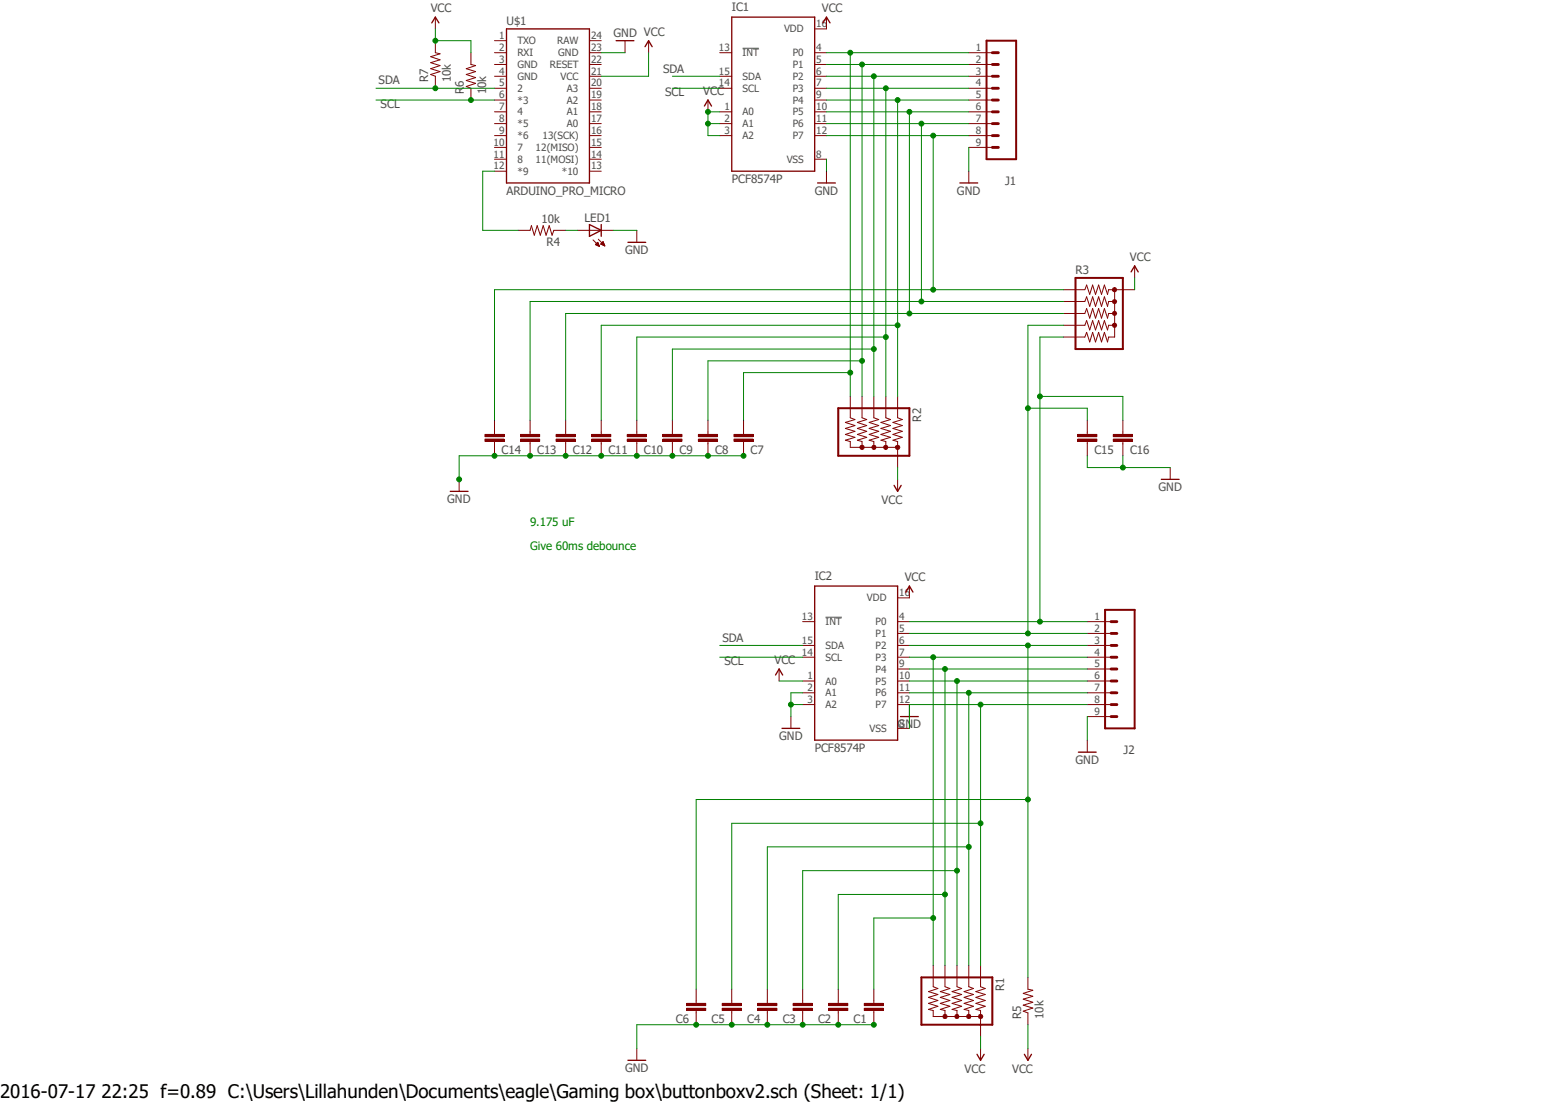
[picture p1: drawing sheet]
<svg xmlns="http://www.w3.org/2000/svg" width="297mm" height="210mm" viewBox="0 0 297 210" stroke-linecap="round" stroke-linejoin="round" font-family="sans-serif">
<path d="M71.4 0l154.2 205M225.6 0l-154.2 205" fill="none" stroke="#fff" stroke-width=".19"/>
<path d="M141.4 9.2h3.1M157.2 117.5h3.1" fill="none" stroke="#505050" stroke-width=".19"/>
<path d="M96.4 5.5h15.8v29.3h-15.8zM117.3 7.7h3.4M122.8 8.9l.7-1.2 .7 1.2" fill="none" stroke="#800000" stroke-width=".25"/>
<g fill="none" stroke="#800000" stroke-width=".19">
<path d="M94.1 16.8h2.3M94.1 19h2.3M94.1 14.5h2.3M94.1 10h2.3M94.1 7.7h2.3M94.1 12.3h2.3M112.2 16.8h2.3M112.2 19h2.3M112.2 14.5h2.3M112.2 10h2.3M112.2 7.7h2.3M112.2 12.3h2.3"/>
<path d="M119 7.7v2.3M123.5 7.7v2.3M94.1 21.3h2.3M94.1 23.5h2.3M94.1 25.8h2.3M94.1 28.1h2.3M94.1 30.3h2.3M94.1 32.6h2.3M112.2 21.3h2.3M112.2 23.5h2.3M112.2 25.8h2.3M112.2 28.1h2.3"/>
<path d="M112.2 30.3h2.3M112.2 32.6h2.3M177.7 186.1v1.8l.9 .3-1.8 .6 1.8 .6-1.8 .5 1.8 .6-1.8 .6 1.8 .5-1.8 .6 .9 .2v1.1h9M179.9 186.1v1.8l.9 .3-1.8 .6 1.8 .6-1.8 .5 1.8 .6-1.8 .6 1.8 .5-1.8 .6 .9 .2v1.1M182.2 186.1v1.8l.9 .3-1.8 .6 1.8 .6-1.8 .5 1.8 .6-1.8 .6 1.8 .5-1.8 .6 .9 .2v1.1M184.4 186.1v1.8l.9 .3-1.7 .6 1.7 .6-1.7 .5 1.7 .6-1.7 .6 1.7 .5-1.7 .6 .8 .2v1.1M186.7 186.1v1.8l.9 .3-1.8 .6 1.8 .6-1.8 .5 1.8 .6-1.8 .6 1.8 .5-1.8 .6 .9 .2v2.7"/>
</g>
<path d="M175.4 186.1h13.5v9h-13.5z" fill="none" stroke="#800000" stroke-width=".38"/>
<path d="M186.4 193.3l.3-.2 .3 .2 .1 .2-.1 .3h-.6l-.1-.3h.4h-.4z" fill-rule="evenodd" fill="#800000"/>
<path d="M186.4 193.3l.3-.2 .3 .2 .1 .2-.1 .3h-.6l-.1-.3h.4h-.4z" fill="none" stroke="#800000" stroke-width=".19"/>
<path d="M184.2 193.3l.2-.2 .3 .2v.5h-.5l-.2-.3h.5h-.5z" fill-rule="evenodd" fill="#800000"/>
<path d="M184.2 193.3l.2-.2 .3 .2v.5h-.5l-.2-.3h.5h-.5z" fill="none" stroke="#800000" stroke-width=".19"/>
<path d="M181.9 193.3l.3-.2 .3 .2 .1 .2-.1 .3h-.6l-.1-.3h.4h-.4z" fill-rule="evenodd" fill="#800000"/>
<path d="M181.9 193.3l.3-.2 .3 .2 .1 .2-.1 .3h-.6l-.1-.3h.4h-.4z" fill="none" stroke="#800000" stroke-width=".19"/>
<path d="M179.6 193.3l.3-.2 .3 .2 .1 .2-.1 .3h-.6l-.1-.3h.5h-.5z" fill-rule="evenodd" fill="#800000"/>
<path d="M161.9 77.7v1.8l.9 .4-1.8 .5 1.8 .6-1.8 .6 1.8 .5-1.8 .6 1.8 .6-1.8 .5 .9 .3v1.1h9M164.1 77.7v1.8l.9 .4-1.8 .5 1.8 .6-1.8 .6 1.8 .5-1.8 .6 1.8 .6-1.8 .5 .9 .3v1.1M166.4 77.7v1.8l.9 .4-1.8 .5 1.8 .6-1.8 .6 1.8 .5-1.8 .6 1.8 .6-1.8 .5 .9 .3v1.1M168.7 77.7v1.8l.8 .4-1.8 .5 1.8 .6-1.8 .6 1.8 .5-1.8 .6 1.8 .6-1.8 .5 1 .3v1.1M170.9 77.7v1.8l.9 .4-1.8 .5 1.8 .6-1.8 .6 1.8 .5-1.8 .6 1.8 .6-1.8 .5 .9 .3v2.7M177.7 183.8v2.3M179.6 193.3l.3-.2 .3 .2 .1 .2-.1 .3h-.6l-.1-.3h.5h-.5zM179.9 183.8v2.3M182.2 183.8v2.3M184.4 183.8v2.3M186.7 183.8v2.3M186.7 195.1v2.3" fill="none" stroke="#800000" stroke-width=".19"/>
<path d="M159.6 77.7h13.5v9.1h-13.5z" fill="none" stroke="#800000" stroke-width=".38"/>
<path d="M170.6 84.9h.6l.1 .3-.1 .3-.3 .1-.3-.1-.1-.3 .4-.1-.4 .1z" fill-rule="evenodd" fill="#800000"/>
<path d="M170.6 84.9h.6l.1 .3-.1 .3-.3 .1-.3-.1-.1-.3 .4-.1-.4 .1z" fill="none" stroke="#800000" stroke-width=".19"/>
<path d="M168.4 84.9h.5l.1 .3-.1 .3-.2 .1-.3-.1-.2-.3h.5h-.5z" fill-rule="evenodd" fill="#800000"/>
<path d="M168.4 84.9h.5l.1 .3-.1 .3-.2 .1-.3-.1-.2-.3h.5h-.5z" fill="none" stroke="#800000" stroke-width=".19"/>
<path d="M166.1 84.9h.6l.1 .3-.1 .3-.3 .1-.3-.1-.1-.3 .4-.1-.4 .1z" fill-rule="evenodd" fill="#800000"/>
<path d="M166.1 84.9h.6l.1 .3-.1 .3-.3 .1-.3-.1-.1-.3 .4-.1-.4 .1z" fill="none" stroke="#800000" stroke-width=".19"/>
<path d="M163.8 84.9h.6l.1 .3-.1 .3-.3 .1-.3-.1-.1-.3 .5-.1-.5 .1z" fill-rule="evenodd" fill="#800000"/>
<path d="M204.8 55.2h1.7l.4-.9 .6 1.7 .5-1.7 .6 1.7 .6-1.7 .5 1.7 .6-1.7 .6 1.7 .2-.8h2.7M204.8 57.4h1.7l.4-.9 .6 1.8 .5-1.8 .6 1.8 .6-1.8 .5 1.8 .6-1.8 .6 1.8 .2-.9h1.1M204.8 59.7h1.7l.4-.9 .6 1.8 .5-1.8 .6 1.8 .6-1.8 .5 1.8 .6-1.8 .6 1.8 .2-.9h1.1M212.2 55.2v9h-1.1l-.2 .9-.6-1.8-.6 1.8-.5-1.8-.6 1.8-.6-1.8-.5 1.8-.6-1.8-.4 .9h-1.7M161.9 75.5v2.2M164.1 75.5v2.2M166.4 75.5v2.2M168.7 75.5v2.2M170.9 75.5v2.2M204.8 61.9h1.7l.4-.9 .6 1.8 .5-1.8 .6 1.8 .6-1.8 .5 1.8 .6-1.8 .6 1.8 .2-.9h1.1M163.8 84.9h.6l.1 .3-.1 .3-.3 .1-.3-.1-.1-.3 .5-.1-.5 .1zM170.9 86.8v2.2" fill="none" stroke="#800000" stroke-width=".19"/>
<path d="M204.8 52.9h9v13.6h-9z" fill="none" stroke="#800000" stroke-width=".38"/>
<path d="M211.9 54.9l.3-.2 .3 .2 .1 .3-.1 .3-.3 .1-.3-.1-.1-.3h.5h-.5z" fill-rule="evenodd" fill="#800000"/>
<path d="M211.9 54.9l.3-.2 .3 .2 .1 .3-.1 .3-.3 .1-.3-.1-.1-.3h.5h-.5z" fill="none" stroke="#800000" stroke-width=".19"/>
<path d="M211.9 57.2l.3-.2 .3 .2 .1 .2-.1 .3-.3 .1-.3-.1-.1-.3h.5h-.5z" fill-rule="evenodd" fill="#800000"/>
<path d="M211.9 57.2l.3-.2 .3 .2 .1 .2-.1 .3-.3 .1-.3-.1-.1-.3h.5h-.5z" fill="none" stroke="#800000" stroke-width=".19"/>
<path d="M211.9 59.4l.3-.1 .3 .1 .1 .3-.1 .2-.3 .2-.3-.2-.1-.2h.5h-.5z" fill-rule="evenodd" fill="#800000"/>
<path d="M211.9 59.4l.3-.1 .3 .1 .1 .3-.1 .2-.3 .2-.3-.2-.1-.2h.5h-.5z" fill="none" stroke="#800000" stroke-width=".19"/>
<path d="M211.9 61.6l.3-.1 .3 .1 .1 .3-.1 .3-.3 .2-.3-.2-.1-.3h.5h-.5z" fill-rule="evenodd" fill="#800000"/>
<g fill="none" stroke="#800000" stroke-width=".19">
<path d="M82.9 7.7v2.3l.9 .2-1.8 .6 1.8 .6-1.8 .5 1.8 .6-1.8 .6 1.8 .5-1.8 .6 .9 .3v2.3M82.9 3.3v2.2M89.7 10v2.3l.9 .2-1.8 .6 1.8 .5-1.8 .6 1.8 .6-1.8 .5 1.8 .6-1.8 .6 .9 .3v2.2M134.8 19v2.3M137 16.8h2.3M137 14.5h2.3M137 10h2.3M155.1 16.8h2.3M155.1 14.5h2.3M155.1 10h2.3M155.1 12.3h2.3M155.1 19h2.3"/>
<path d="M157.4 3.3v2.2h-2.3M184.4 16.8h4.5M184.4 14.5h4.5M184.4 10h4.5M184.4 12.3h4.5M184.4 19h4.5M137 21.3h2.3M137 23.5h2.3M137 25.8h2.3M155.1 21.3h2.3M155.1 23.5h2.3M155.1 25.8h2.3"/>
<path d="M155.1 30.3h2.3M157.4 32.6v2.2M184.4 21.3h4.5M184.4 23.5h4.5M184.4 25.8h4.5M184.4 28.1h4.5M184.4 32.6v2.2M98.7 43.9h2.2l.3-.9 .5 1.8 .6-1.8 .6 1.8 .5-1.8 .6 1.8 .6-1.8 .5 1.8 .4-.9h2.2M110 43.9h6.8M112.9 45.7l1.2 1.2M113.4 46.6h.6M113.4 46.5h.6"/>
<path d="M113.5 46.4h.4M113.6 46.7h.4M113.6 46.3h.3M113.7 46.3h.1M113.7 46.8h.4M113.7 46.2h.1M113.8 46.1l.3 .8-.7-.3zM113.9 45.6l1.2 1.2M113.9 46.8h.2M114.1 46.9h.1M114.4 46.5h.7M114.4 46.5l.7 .3"/>
<path d="M114.4 46.5l.4-.5 .3 .8M114.4 46.4h.6M114.5 46.3h.4M114.6 46.3h.3M114.6 46.2h.3M114.7 46.6h.4M114.7 46.1h.2M114.8 46.1h.1M114.9 46.7h.2M115 46.8h.1M121.2 43.9v2.2M202.5 55.2h2.3"/>
<path d="M202.5 57.4h2.3M202.5 59.7h2.3M213.8 55.2h2.2M216 50.6v2.3M202.5 61.9h2.3M202.5 64.2h2.3M211.9 61.6l.3-.1 .3 .1 .1 .3-.1 .3-.3 .2-.3-.2-.1-.3h.5h-.5zM87.4 91.3v2.3M92.3 82.7h3.7v.4h-3.7zM92.3 83.6h3.7v.4h-3.7zM94.1 80v2.7M94.1 84.1v2.7"/>
<path d="M99.1 82.7h3.6v.4h-3.6zM99.1 83.6h3.6v.4h-3.6zM100.9 80v2.7M100.9 84.1v2.7M105.9 82.7h3.6v.4h-3.6zM105.9 83.6h3.6v.4h-3.6zM107.7 80v2.7M107.7 84.1v2.7M112.6 82.7h3.7v.4h-3.7zM112.6 83.6h3.7v.4h-3.7zM114.5 80v2.7M114.5 84.1v2.7"/>
<path d="M119.4 82.7h3.7v.4h-3.7zM119.4 83.6h3.7v.4h-3.7zM121.2 80v2.7M121.2 84.1v2.7M126.2 82.7h3.6v.4h-3.6zM126.2 83.6h3.6v.4h-3.6zM128 80v2.7M128 84.1v2.7M133 82.7h3.6v.4h-3.6zM133 83.6h3.6v.4h-3.6zM134.8 80v2.7M134.8 84.1v2.7"/>
<path d="M139.7 82.7h3.7v.4h-3.7zM139.7 83.6h3.7v.4h-3.7zM141.6 80v2.7M141.6 84.1v2.7M170.9 91.3v2.3M205.2 82.7h3.6v.4h-3.6zM205.2 83.6h3.6v.4h-3.6zM207 80v2.7M207 84.1v2.7M212 82.7h3.6v.4h-3.6zM212 83.6h3.6v.4h-3.6zM213.8 80v2.7"/>
<path d="M213.8 84.1v2.7M222.8 89v2.3M152.8 118.4h2.3M170.9 118.4h2.2M173.1 111.6v2.2h-2.2M207 118.4h4.5M148.3 127.4v2.3M150.6 136.4v2.3M152.8 125.1h2.3M152.8 122.9h2.3M152.8 129.7h2.3M152.8 131.9h2.3"/>
<path d="M152.8 134.2h2.3M170.9 125.1h2.2M170.9 122.9h2.2M170.9 129.7h2.2M170.9 131.9h2.2M170.9 134.2h2.2v2.2M170.9 138.7h2.2M170.9 120.6h2.2M170.9 127.4h2.2M207 125.1h4.5M207 122.9h4.5M207 129.7h4.5"/>
<path d="M207 131.9h4.5M207 134.2h4.5M207 120.6h4.5M207 127.4h4.5M207 136.4h4.5M207 140.9v2.3M121.2 199.6v2.3M130.7 191.1h3.7v.4h-3.7zM130.7 192h3.7v.4h-3.7zM132.5 188.3v2.8M132.5 192.4v2.7M137.5 191.1h3.6v.4h-3.6z"/>
<path d="M137.5 192h3.6v.4h-3.6zM139.3 188.3v2.8M139.3 192.4v2.7M144.3 191.1h3.6v.4h-3.6zM144.3 192h3.6v.4h-3.6zM146.1 188.3v2.8M146.1 192.4v2.7M151 191.1h3.6v.4h-3.6zM151 192h3.6v.4h-3.6zM152.8 188.3v2.8M152.8 192.4v2.7M157.8 191.1h3.6v.4h-3.6z"/>
<path d="M157.8 192h3.6v.4h-3.6zM159.6 188.3v2.8M159.6 192.4v2.7M164.5 191.1h3.7v.4h-3.7zM164.5 192h3.7v.4h-3.7zM166.4 188.3v2.8M166.4 192.4v2.7M186.7 199.6v2.3M195.7 186.1v2.2l.9 .3-1.8 .5 1.8 .6-1.8 .5 1.8 .6-1.8 .6 1.8 .5-1.8 .6 .9 .4v2.2M195.7 199.6v2.3"/>
</g>
<g fill="none" stroke="#800000" stroke-width=".25">
<path d="M82.2 4.4l.7-1.1 .7 1.1M139.3 3.3h15.8v29.3h-15.8zM156.7 4.4l.7-1.1 .6 1.1M134.1 20.2l.7-1.2 .7 1.2M155.7 34.8h3.3M182.8 34.8h3.3M112.2 42.8l2.3 1.1-2.3 1.1zM114.5 42.8v2.2M119.5 46.1h3.4M215.3 51.8l.7-1.2 .7 1.2M85.7 93.6h3.4M170.2 92.4l.7 1.2 .7-1.2"/>
<path d="M221.1 91.3h3.4M155.1 111.6h15.8v29.3h-15.8zM172.5 112.7l.6-1.1 .7 1.1M147.7 128.5l.6-1.1 .7 1.1M148.9 138.7h3.4M171.4 136.4h3.4M205.3 143.2h3.4M119.5 201.9h3.4M186 200.7l.7 1.2 .7-1.2M195 200.7l.7 1.2 .7-1.2"/>
</g>
<path d="M187.8 7.7h5.7v22.6h-5.7zM210.4 116.1h5.6v22.6h-5.6z" fill="none" stroke="#800000" stroke-width=".38"/>
<g fill="none" stroke="#800000" stroke-width=".55">
<path d="M188.9 14.5h1.2M188.9 12.3h1.2M188.9 10h1.2M188.9 19h1.2M188.9 16.8h1.2M188.9 21.3h1.2M188.9 23.5h1.2M188.9 25.8h1.2M188.9 28.1h1.2M211.5 118.4h1.1M211.5 122.9h1.1M211.5 120.6h1.1"/>
<path d="M211.5 127.4h1.1M211.5 125.1h1.1M211.5 129.7h1.1M211.5 131.9h1.1M211.5 134.2h1.1M211.5 136.4h1.1"/>
</g>
<g fill="none" stroke="#800000" stroke-width=".42">
<path d="M92.3 82.9h3.7M92.3 83.8h3.7M99.1 82.9h3.6M99.1 83.8h3.6M105.9 82.9h3.6M105.9 83.8h3.6M112.6 82.9h3.7M112.6 83.8h3.7M119.4 82.9h3.7M119.4 83.8h3.7M126.2 82.9h3.6M126.2 83.8h3.6"/>
<path d="M133 82.9h3.6M133 83.8h3.6M139.7 82.9h3.7M139.7 83.8h3.7M205.2 82.9h3.6M205.2 83.8h3.6M212 82.9h3.6M212 83.8h3.6M130.7 191.3h3.7M130.7 192.2h3.7M137.5 191.3h3.6M137.5 192.2h3.6"/>
<path d="M144.3 191.3h3.6M144.3 192.2h3.6M151 191.3h3.6M151 192.2h3.6M157.8 191.3h3.6M157.8 192.2h3.6M164.5 191.3h3.7M164.5 192.2h3.7"/>
</g>
<path d="M157.4 30.3v2.3M107.7 43.9h2.3M150.6 134.2h2.2M152.8 131.9h-2.2v4.5M173.1 134.2v4.5" fill="none" stroke="#008000" stroke-width=".19"/>
<circle cx="150.6" cy="134.2" r=".46" fill="#008000"/>
<g fill="none" stroke="#008000" stroke-width=".19">
<path d="M114.5 10h4.5M184.4 28.1v4.5M116.8 43.9h4.4M207 136.4v4.5M166.4 195.1h-45.2v4.5"/>
<circle cx="150.6" cy="134.2" r=".46"/>
</g>
<circle cx="132.5" cy="195.1" r=".46" fill="#008000"/>
<circle cx="132.5" cy="195.1" r=".46" fill="none" stroke="#008000" stroke-width=".19"/>
<circle cx="139.3" cy="195.1" r=".46" fill="#008000"/>
<circle cx="139.3" cy="195.1" r=".46" fill="none" stroke="#008000" stroke-width=".19"/>
<circle cx="146.1" cy="195.1" r=".46" fill="#008000"/>
<circle cx="146.1" cy="195.1" r=".46" fill="none" stroke="#008000" stroke-width=".19"/>
<circle cx="152.8" cy="195.1" r=".46" fill="#008000"/>
<circle cx="152.8" cy="195.1" r=".46" fill="none" stroke="#008000" stroke-width=".19"/>
<circle cx="159.6" cy="195.1" r=".46" fill="#008000"/>
<circle cx="159.6" cy="195.1" r=".46" fill="none" stroke="#008000" stroke-width=".19"/>
<circle cx="166.4" cy="195.1" r=".46" fill="#008000"/>
<g fill="none" stroke="#008000" stroke-width=".19">
<path d="M94.1 86.8h-6.7v4.5"/>
<circle cx="166.4" cy="195.1" r=".46"/>
</g>
<circle cx="134.8" cy="86.8" r=".46" fill="#008000"/>
<g fill="none" stroke="#008000" stroke-width=".19">
<path d="M94.1 86.8h47.5"/>
<circle cx="134.8" cy="86.8" r=".46"/>
</g>
<circle cx="141.6" cy="86.8" r=".46" fill="#008000"/>
<circle cx="141.6" cy="86.8" r=".46" fill="none" stroke="#008000" stroke-width=".19"/>
<circle cx="128" cy="86.8" r=".46" fill="#008000"/>
<circle cx="128" cy="86.8" r=".46" fill="none" stroke="#008000" stroke-width=".19"/>
<circle cx="121.2" cy="86.8" r=".46" fill="#008000"/>
<circle cx="121.2" cy="86.8" r=".46" fill="none" stroke="#008000" stroke-width=".19"/>
<circle cx="114.5" cy="86.8" r=".46" fill="#008000"/>
<circle cx="114.5" cy="86.8" r=".46" fill="none" stroke="#008000" stroke-width=".19"/>
<circle cx="107.7" cy="86.8" r=".46" fill="#008000"/>
<circle cx="107.7" cy="86.8" r=".46" fill="none" stroke="#008000" stroke-width=".19"/>
<circle cx="100.9" cy="86.8" r=".46" fill="#008000"/>
<circle cx="100.9" cy="86.8" r=".46" fill="none" stroke="#008000" stroke-width=".19"/>
<circle cx="94.2" cy="86.8" r=".46" fill="#008000"/>
<circle cx="94.2" cy="86.8" r=".46" fill="none" stroke="#008000" stroke-width=".19"/>
<circle cx="87.4" cy="91.3" r=".46" fill="#008000"/>
<g fill="none" stroke="#008000" stroke-width=".19">
<path d="M207 86.8v2.2h15.8M213.8 86.8v2.2"/>
<circle cx="87.4" cy="91.3" r=".46"/>
</g>
<circle cx="213.8" cy="89" r=".46" fill="#008000"/>
<g fill="none" stroke="#008000" stroke-width=".19">
<path d="M123.5 10v4.5h-9M134.8 21.3v4.5h2.2M134.8 23.5h2.2M148.3 129.7h4.5"/>
<circle cx="213.8" cy="89" r=".46"/>
</g>
<circle cx="134.8" cy="23.5" r=".46" fill="#008000"/>
<g fill="none" stroke="#008000" stroke-width=".19">
<path d="M134.8 21.3h2.2"/>
<circle cx="134.8" cy="23.5" r=".46"/>
</g>
<circle cx="134.8" cy="21.3" r=".46" fill="#008000"/>
<g fill="none" stroke="#008000" stroke-width=".19">
<path d="M82.9 5.5v2.2h6.8v2.3"/>
<circle cx="134.8" cy="21.3" r=".46"/>
</g>
<circle cx="82.9" cy="7.7" r=".46" fill="#008000"/>
<g fill="none" stroke="#008000" stroke-width=".19">
<path d="M71.6 16.8h22.5M216 52.9v2.3M170.9 89v2.3M186.7 197.4v2.2M195.7 195.1v4.5"/>
<circle cx="82.9" cy="7.7" r=".46"/>
</g>
<circle cx="82.9" cy="16.8" r=".46" fill="#008000"/>
<g fill="none" stroke="#008000" stroke-width=".19">
<path d="M71.6 19h22.5M128 14.5h9M137 122.9h15.8"/>
<circle cx="82.9" cy="16.8" r=".46"/>
</g>
<circle cx="89.7" cy="19" r=".46" fill="#008000"/>
<g fill="none" stroke="#008000" stroke-width=".19">
<path d="M128 16.8h9M195.7 77.7h11.3v2.3M202.5 61.9h-6.8v58.7M137 125.1h15.8M173.1 120.6h33.9"/>
<circle cx="89.7" cy="19" r=".46"/>
</g>
<circle cx="195.7" cy="77.7" r=".46" fill="#008000"/>
<circle cx="195.7" cy="77.7" r=".46" fill="none" stroke="#008000" stroke-width=".19"/>
<circle cx="195.7" cy="120.6" r=".46" fill="#008000"/>
<g fill="none" stroke="#008000" stroke-width=".19">
<path d="M173.1 122.9h33.9M195.7 152.2v33.9"/>
<circle cx="195.7" cy="120.6" r=".46"/>
</g>
<circle cx="195.7" cy="122.9" r=".46" fill="#008000"/>
<g fill="none" stroke="#008000" stroke-width=".19">
<path d="M195.7 122.9v29.3h-63.2v36.1"/>
<circle cx="195.7" cy="122.9" r=".46"/>
</g>
<circle cx="195.7" cy="152.2" r=".46" fill="#008000"/>
<g fill="none" stroke="#008000" stroke-width=".19">
<path d="M173.1 125.1h33.9M177.7 174.8v9"/>
<circle cx="195.7" cy="152.2" r=".46"/>
</g>
<circle cx="177.7" cy="125.1" r=".46" fill="#008000"/>
<g fill="none" stroke="#008000" stroke-width=".19">
<path d="M177.7 125.1v49.7h-11.3v13.5"/>
<circle cx="177.7" cy="125.1" r=".46"/>
</g>
<circle cx="177.7" cy="174.8" r=".46" fill="#008000"/>
<g fill="none" stroke="#008000" stroke-width=".19">
<path d="M173.1 127.4h33.9M179.9 170.3v13.5"/>
<circle cx="177.7" cy="174.8" r=".46"/>
</g>
<circle cx="179.9" cy="127.4" r=".46" fill="#008000"/>
<g fill="none" stroke="#008000" stroke-width=".19">
<path d="M179.9 127.4v42.9h-20.3v18"/>
<circle cx="179.9" cy="127.4" r=".46"/>
</g>
<circle cx="179.9" cy="170.3" r=".46" fill="#008000"/>
<g fill="none" stroke="#008000" stroke-width=".19">
<path d="M173.1 129.7h33.9M182.2 165.8v18"/>
<circle cx="179.9" cy="170.3" r=".46"/>
</g>
<circle cx="182.2" cy="129.7" r=".46" fill="#008000"/>
<g fill="none" stroke="#008000" stroke-width=".19">
<path d="M182.2 129.7v36.1h-29.4v22.5"/>
<circle cx="182.2" cy="129.7" r=".46"/>
</g>
<circle cx="182.2" cy="165.8" r=".46" fill="#008000"/>
<g fill="none" stroke="#008000" stroke-width=".19">
<path d="M173.1 131.9h33.9M184.4 161.2v22.6"/>
<circle cx="182.2" cy="165.8" r=".46"/>
</g>
<circle cx="184.4" cy="131.9" r=".46" fill="#008000"/>
<g fill="none" stroke="#008000" stroke-width=".19">
<path d="M184.4 131.9v29.3h-38.3v27.1"/>
<circle cx="184.4" cy="131.9" r=".46"/>
</g>
<circle cx="184.4" cy="161.2" r=".46" fill="#008000"/>
<g fill="none" stroke="#008000" stroke-width=".19">
<path d="M173.1 134.2h33.9M186.7 156.8v27"/>
<circle cx="184.4" cy="161.2" r=".46"/>
</g>
<circle cx="186.7" cy="134.2" r=".46" fill="#008000"/>
<g fill="none" stroke="#008000" stroke-width=".19">
<path d="M186.7 134.2v22.6h-47.4v31.5"/>
<circle cx="186.7" cy="134.2" r=".46"/>
</g>
<circle cx="186.7" cy="156.8" r=".46" fill="#008000"/>
<g fill="none" stroke="#008000" stroke-width=".19">
<path d="M157.4 10h27M161.9 71v4.5"/>
<circle cx="186.7" cy="156.8" r=".46"/>
</g>
<circle cx="161.9" cy="10" r=".46" fill="#008000"/>
<g fill="none" stroke="#008000" stroke-width=".19">
<path d="M161.9 10v61h-20.3v9"/>
<circle cx="161.9" cy="10" r=".46"/>
</g>
<circle cx="161.9" cy="71" r=".46" fill="#008000"/>
<g fill="none" stroke="#008000" stroke-width=".19">
<path d="M157.4 12.3h27M164.1 68.7v6.8"/>
<circle cx="161.9" cy="71" r=".46"/>
</g>
<circle cx="164.1" cy="12.3" r=".46" fill="#008000"/>
<g fill="none" stroke="#008000" stroke-width=".19">
<path d="M164.1 12.3v56.4h-29.3v11.3"/>
<circle cx="164.1" cy="12.3" r=".46"/>
</g>
<circle cx="164.1" cy="68.7" r=".46" fill="#008000"/>
<g fill="none" stroke="#008000" stroke-width=".19">
<path d="M157.4 14.5h27M166.4 66.5v9"/>
<circle cx="164.1" cy="68.7" r=".46"/>
</g>
<circle cx="166.4" cy="14.5" r=".46" fill="#008000"/>
<g fill="none" stroke="#008000" stroke-width=".19">
<path d="M166.4 14.5v52h-38.4v13.5"/>
<circle cx="166.4" cy="14.5" r=".46"/>
</g>
<circle cx="166.4" cy="66.5" r=".46" fill="#008000"/>
<g fill="none" stroke="#008000" stroke-width=".19">
<path d="M157.4 16.8h27M168.7 64.2v11.3"/>
<circle cx="166.4" cy="66.5" r=".46"/>
</g>
<circle cx="168.7" cy="16.8" r=".46" fill="#008000"/>
<g fill="none" stroke="#008000" stroke-width=".19">
<path d="M168.7 16.8v47.4h-47.5v15.8"/>
<circle cx="168.7" cy="16.8" r=".46"/>
</g>
<circle cx="168.7" cy="64.2" r=".46" fill="#008000"/>
<g fill="none" stroke="#008000" stroke-width=".19">
<path d="M157.4 19h27M170.9 61.9v13.6"/>
<circle cx="168.7" cy="64.2" r=".46"/>
</g>
<circle cx="170.9" cy="19.1" r=".46" fill="#008000"/>
<g fill="none" stroke="#008000" stroke-width=".19">
<path d="M170.9 19v42.9h-56.4v18.1"/>
<circle cx="170.9" cy="19.1" r=".46"/>
</g>
<circle cx="170.9" cy="61.9" r=".46" fill="#008000"/>
<g fill="none" stroke="#008000" stroke-width=".19">
<path d="M157.4 21.3h27M173.1 21.3v38.4h29.4"/>
<circle cx="170.9" cy="61.9" r=".46"/>
</g>
<circle cx="173.1" cy="21.3" r=".46" fill="#008000"/>
<g fill="none" stroke="#008000" stroke-width=".19">
<path d="M173.1 59.7h-65.4v20.3"/>
<circle cx="173.1" cy="21.3" r=".46"/>
</g>
<circle cx="173.1" cy="59.7" r=".46" fill="#008000"/>
<g fill="none" stroke="#008000" stroke-width=".19">
<path d="M157.4 23.5h27M175.4 23.5v33.9h27.1"/>
<circle cx="173.1" cy="59.7" r=".46"/>
</g>
<circle cx="175.4" cy="23.5" r=".46" fill="#008000"/>
<g fill="none" stroke="#008000" stroke-width=".19">
<path d="M175.4 57.4h-74.5v22.6"/>
<circle cx="175.4" cy="23.5" r=".46"/>
</g>
<circle cx="175.4" cy="57.4" r=".46" fill="#008000"/>
<g fill="none" stroke="#008000" stroke-width=".19">
<path d="M157.4 25.8h27M177.7 25.8v29.4h24.8"/>
<circle cx="175.4" cy="57.4" r=".46"/>
</g>
<circle cx="177.7" cy="25.8" r=".46" fill="#008000"/>
<g fill="none" stroke="#008000" stroke-width=".19">
<path d="M177.7 55.2h-83.6v24.8"/>
<circle cx="177.7" cy="25.8" r=".46"/>
</g>
<circle cx="177.7" cy="55.2" r=".46" fill="#008000"/>
<g fill="none" stroke="#008000" stroke-width=".19">
<path d="M94.1 32.6h-2.2v11.3h6.8M198 75.5h15.8v4.5M202.5 64.2h-4.5v54.2M173.1 118.4h33.9"/>
<circle cx="177.7" cy="55.2" r=".46"/>
</g>
<circle cx="198" cy="75.5" r=".46" fill="#008000"/>
<circle cx="198" cy="75.5" r=".46" fill="none" stroke="#008000" stroke-width=".19"/>
<circle cx="198" cy="118.4" r=".46" fill="#008000"/>
<circle cx="198" cy="118.4" r=".46" fill="none" stroke="#008000" stroke-width=".19"/>
<text font-size="3.6" x="0" y="209">2016-07-17 22:25 f=0.89 C:\Users\Lillahunden\Documents\eagle\Gaming box\buttonboxv2.sch (Sheet: 1/1)</text>
<g font-size="2.2" fill="#505050">
<text x="82" y="2.3">VCC</text>
<text x="96.4" y="4.8">U$1</text>
<text x="139.3" y="2.1">IC1</text>
<text x="156.5" y="2.3">VCC</text>
<text x="116.8" y="7.1">GND VCC</text>
<text x="72.1" y="16.1">SDA</text>
<text x="81.5" y="15.7" transform="rotate(-90 81.5 15.7)">R7</text>
<text x="85.8" y="15.7" transform="rotate(-90 85.8 15.7)">10k</text>
<text x="88.3" y="17.9" transform="rotate(-90 88.3 17.9)">R6</text>
<text x="92.6" y="17.9" transform="rotate(-90 92.6 17.9)">10k</text>
<text x="126.2" y="13.8">SDA</text>
<text x="72.5" y="20.6">SCL</text>
<text x="126.6" y="18.4">SCL</text>
<text x="133.9" y="18.2">VCC</text>
<text x="139.3" y="34.8">PCF8574P</text>
<text x="191.3" y="35.3">J1</text>
<text x="96.4" y="37.1">ARDUINO_PRO_MICRO</text>
<text x="155.1" y="37.1">GND</text>
<text x="182.2" y="37.1">GND</text>
<text x="103.1" y="42.5">10k</text>
<text x="104.1" y="46.8">R4</text>
<text x="111.3" y="42.3">LED1</text>
<text x="119" y="48.4">GND</text>
<text x="204.8" y="52.2">R3</text>
<text x="215.1" y="49.7">VCC</text>
<text x="175.4" y="80.3" transform="rotate(-90 175.4 80.3)">R2</text>
<text x="95.5" y="86.4">C14</text>
<text x="102.3" y="86.4">C13</text>
<text x="109.1" y="86.4">C12</text>
<text x="115.8" y="86.4">C11</text>
<text x="122.6" y="86.4">C10</text>
<text x="129.4" y="86.4">C9</text>
<text x="136.1" y="86.4">C8</text>
<text x="142.9" y="86.4">C7</text>
<text x="208.4" y="86.4">C15</text>
<text x="215.1" y="86.4">C16</text>
<text x="85.1" y="95.8">GND</text>
<text x="220.6" y="93.6">GND</text>
<text x="167.9" y="96">VCC</text>
<text x="155.1" y="110.4">IC2</text>
<text x="172.3" y="110.7">VCC</text>
<text x="137.5" y="122.2">SDA</text>
<text x="137.9" y="126.7">SCL</text>
<text x="147.4" y="126.5">VCC</text>
<text x="148.3" y="140.9">GND</text>
<text x="155.1" y="143.2">PCF8574P</text>
<text x="170.9" y="138.7">GND</text>
<text x="213.9" y="143.6">J2</text>
<text x="204.8" y="145.5">GND</text>
<text x="191.2" y="188.6" transform="rotate(-90 191.2 188.6)">R1</text>
<text x="128.7" y="194.8">C6</text>
<text x="135.5" y="194.8">C5</text>
<text x="142.2" y="194.8">C4</text>
<text x="149" y="194.8">C3</text>
<text x="155.7" y="194.8">C2</text>
<text x="162.5" y="194.8">C1</text>
<text x="194.4" y="194" transform="rotate(-90 194.4 194)">R5</text>
<text x="198.7" y="194" transform="rotate(-90 198.7 194)">10k</text>
<text x="119" y="204.1">GND</text>
<text x="183.6" y="204.3">VCC</text>
<text x="192.7" y="204.3">VCC</text>
</g>
<g font-size="2.2" fill="#008000">
<text x="100.9" y="100.1">9.175 uF</text>
<text x="100.9" y="104.8">Give 60ms debounce</text>
</g>
<g font-size="1.9" fill="#505050">
<text x="155.4" y="5.2">16</text>
<text x="95" y="11.9">3</text>
<text x="95" y="9.7">2</text>
<text x="95" y="7.5">1</text>
<text x="98.5" y="10.7">RXI</text>
<text x="98.5" y="8.4">TXO</text>
<text x="106.1" y="8.4">RAW</text>
<text x="106.3" y="10.7">GND</text>
<text x="112.5" y="9.7">23</text>
<text x="112.5" y="7.5">24</text>
<text x="112.5" y="11.9">22</text>
<text x="136.9" y="9.7">13</text>
<text x="141.4" y="10.7">INT</text>
<text x="149.3" y="6.2">VDD</text>
<text x="150.9" y="10.7">P0</text>
<text x="155.4" y="9.7">4</text>
<text x="155.4" y="11.9">5</text>
<text x="185.8" y="9.7">1</text>
<text x="185.8" y="11.9">2</text>
<text x="95" y="16.5">5</text>
<text x="95" y="14.2">4</text>
<text x="98.5" y="17.5">2</text>
<text x="98.5" y="15.2">GND</text>
<text x="98.5" y="13">GND</text>
<text x="104.7" y="13">RESET</text>
<text x="106.7" y="15.2">VCC</text>
<text x="107.9" y="17.5">A3</text>
<text x="112.5" y="16.5">20</text>
<text x="112.5" y="14.2">21</text>
<text x="136.9" y="16.5">14</text>
<text x="136.9" y="14.2">15</text>
<text x="141.4" y="17.5">SCL</text>
<text x="141.4" y="15.2">SDA</text>
<text x="150.9" y="13">P1</text>
<text x="150.9" y="15.2">P2</text>
<text x="150.9" y="17.5">P3</text>
<text x="155.4" y="14.2">6</text>
<text x="155.4" y="16.5">7</text>
<text x="185.8" y="14.2">3</text>
<text x="185.8" y="16.5">4</text>
<text x="95" y="18.7">6</text>
<text x="95" y="21">7</text>
<text x="95" y="23.2">8</text>
<text x="98.5" y="19.7">*3</text>
<text x="98.5" y="22">4</text>
<text x="107.9" y="22">A1</text>
<text x="107.9" y="19.7">A2</text>
<text x="112.5" y="23.2">17</text>
<text x="112.5" y="21">18</text>
<text x="112.5" y="18.7">19</text>
<text x="137.9" y="21">1</text>
<text x="137.9" y="23.2">2</text>
<text x="141.4" y="22">A0</text>
<text x="150.9" y="19.7">P4</text>
<text x="150.9" y="22">P5</text>
<text x="155.4" y="18.7">9</text>
<text x="155.4" y="21">10</text>
<text x="155.4" y="23.2">11</text>
<text x="185.8" y="18.7">5</text>
<text x="185.8" y="21">6</text>
<text x="185.8" y="23.2">7</text>
<text x="94" y="27.8">10</text>
<text x="95" y="25.5">9</text>
<text x="98.5" y="24.3">*5</text>
<text x="98.5" y="26.5">*6</text>
<text x="98.5" y="28.7">7</text>
<text x="102" y="28.7">12(MISO)</text>
<text x="103.3" y="26.5">13(SCK)</text>
<text x="107.9" y="24.3">A0</text>
<text x="112.5" y="27.8">15</text>
<text x="112.5" y="25.5">16</text>
<text x="137.9" y="25.5">3</text>
<text x="141.4" y="24.3">A1</text>
<text x="141.4" y="26.5">A2</text>
<text x="150.9" y="24.3">P6</text>
<text x="150.9" y="26.5">P7</text>
<text x="155.4" y="25.5">12</text>
<text x="185.8" y="25.5">8</text>
<text x="185.8" y="27.8">9</text>
<text x="94" y="30">11</text>
<text x="94" y="32.3">12</text>
<text x="98.5" y="31">8</text>
<text x="98.5" y="33.3">*9</text>
<text x="102" y="31">11(MOSI)</text>
<text x="107" y="33.3">*10</text>
<text x="112.5" y="32.3">13</text>
<text x="112.5" y="30">14</text>
<text x="149.8" y="31">VSS</text>
<text x="155.4" y="30">8</text>
<text x="171.2" y="113.5">16</text>
<text x="152.7" y="118.1">13</text>
<text x="157.2" y="119">INT</text>
<text x="165.1" y="114.5">VDD</text>
<text x="166.7" y="119">P0</text>
<text x="171.2" y="118.1">4</text>
<text x="208.4" y="118.1">1</text>
<text x="152.7" y="124.8">14</text>
<text x="152.7" y="122.6">15</text>
<text x="157.2" y="125.8">SCL</text>
<text x="157.2" y="123.6">SDA</text>
<text x="166.7" y="121.3">P1</text>
<text x="166.7" y="123.6">P2</text>
<text x="166.7" y="125.8">P3</text>
<text x="171.2" y="120.3">5</text>
<text x="171.2" y="122.6">6</text>
<text x="171.2" y="124.8">7</text>
<text x="208.4" y="120.3">2</text>
<text x="208.4" y="122.6">3</text>
<text x="208.4" y="124.8">4</text>
<text x="153.7" y="129.3">1</text>
<text x="153.7" y="131.6">2</text>
<text x="157.2" y="130.3">A0</text>
<text x="166.7" y="128.1">P4</text>
<text x="166.7" y="130.3">P5</text>
<text x="171.2" y="127.1">9</text>
<text x="171.2" y="129.3">10</text>
<text x="171.2" y="131.6">11</text>
<text x="208.4" y="127.1">5</text>
<text x="208.4" y="129.3">6</text>
<text x="208.4" y="131.6">7</text>
<text x="153.7" y="133.9">3</text>
<text x="157.2" y="132.6">A1</text>
<text x="157.2" y="134.8">A2</text>
<text x="166.7" y="132.6">P6</text>
<text x="166.7" y="134.8">P7</text>
<text x="171.2" y="133.9">12</text>
<text x="208.4" y="133.9">8</text>
<text x="208.4" y="136.1">9</text>
<text x="165.6" y="139.4">VSS</text>
<text x="171.2" y="138.4">8</text>
</g>
</svg>
